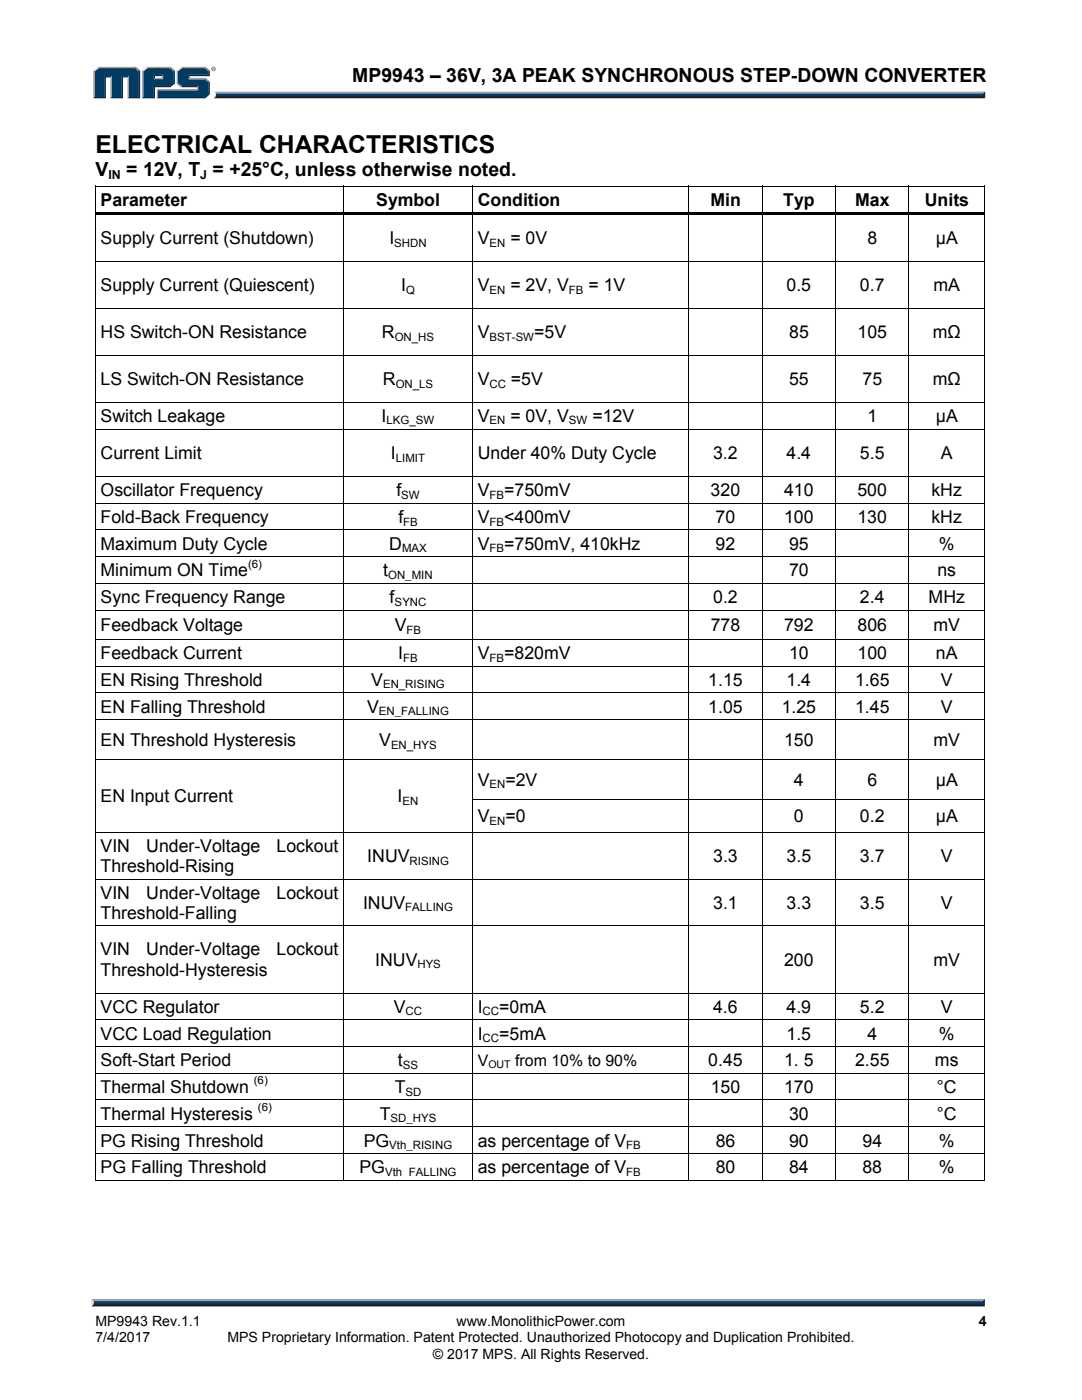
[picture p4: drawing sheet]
<svg xmlns="http://www.w3.org/2000/svg" width="216mm" height="279mm" viewBox="0 0 216 279" stroke-linecap="round" stroke-linejoin="round" font-family="sans-serif">
<path d="M42.9 18.3h153.7l-.4 .7h-153.1z" fill="#94a0b9"/>
<path d="M43.1 19h153.1l.4 .6h-154.1l.4-.2z" fill="#231f20"/>
<path d="M196.2 18.7l.4-.4v1.3l-.4-.4z" fill="#001339"/>
<path d="M43.1 18.7h153.1v.5h-153.2z" fill="#003b63"/>
<path d="M42.9 18.3l.2 .5a.79 .79 0 0 1-.6 .8h.1a1.24 1.24 0 0 0 .3-1.3z" fill="#dcddde"/>
<path d="M30.7 15.8l.2-.3h1.4l.3 .3z" fill="#94a0b9"/>
<g fill="#003b63">
<path d="M18.9 14.2l.8-.6h7.2l.8 .6v5.2h-2v-4.2h-1.4v4.2h-2v-4.2h-1.4v4.2h-2z"/>
<path d="M28.6 14.2l.8-.6h2.2v1.3h-.9v.9h1.9v-.9h-1.3v-1.3h2.5l.8 .6v2.3l-.8 .6h-3.1v2.3h-2.1z"/>
<path d="M31.5 18h8v-.9h-3.2l-.8-.6v-2.3l.8-.6h4.5l.8 .6v.7h-4v.9h3.2l.8 .6v2.2l-.8 .8h-9.3z"/>
</g>
<path d="M36.2 13.5h4.8" fill="none" stroke="#94a0b9" stroke-width=".27"/>
<path d="M35.3 14l.9-.7 .1 .3-.8 .6z" fill="#dcddde"/>
<path d="M35.4 14v2.7" fill="none" stroke="#94a0b9" stroke-width=".27"/>
<path d="M35.3 16.7l.2-.2 .8 .6-.1 .3z" fill="#547194"/>
<path d="M36.2 17.3h3.4" fill="none" stroke="#001339" stroke-width=".27"/>
<g fill="#94a0b9">
<path d="M31.3 17.8h8v-.4l.3-.3v.9h-8z"/>
<path d="M31.3 17.8l.3 .2v1.4l-.3 .2z"/>
</g>
<path d="M37.6 14.9h4v-.7l.3-.2v1.2h-4.1v.3l-.2 .3z" fill="#001339"/>
<path d="M37.6 15.7h3.4" fill="none" stroke="#94a0b9" stroke-width=".27"/>
<path d="M41 15.5l.9 .8-.3 .1-.8-.6z" fill="#547194"/>
<g fill="#001339">
<path d="M31.3 19.6l.3-.2h9.2l.8-.8v-2.2l.3-.1v2.5l-.9 .8z"/>
<path d="M30.7 17.1h3.1l.8-.6v-2.3l.3-.2v2.7l-.9 .7h-3.1v2.2h-2.6l.3-.2h2.1z"/>
</g>
<path d="M34 13.3l.9 .7-.3 .2-.8-.6z" fill="#547194"/>
<path d="M29.2 13.5h4.8" fill="none" stroke="#94a0b9" stroke-width=".27"/>
<path d="M28.3 14l.9-.7 .2 .3-.8 .6z" fill="#dcddde"/>
<path d="M28.5 14v5.6" fill="none" stroke="#94a0b9" stroke-width=".27"/>
<path d="M32.3 15.2l.3-.3v.9l-.3-.3z" fill="#94a0b9"/>
<g fill="#001339">
<path d="M30.7 14.9h1.9l-.3 .3h-1.4v.3l-.2 .3z"/>
<path d="M27.7 14.2l.3-.2v5.6h-2.6l.3-.2h2z"/>
</g>
<path d="M27.1 13.3l.9 .7-.3 .2-.8-.6z" fill="#547194"/>
<path d="M19.5 13.5h7.6" fill="none" stroke="#94a0b9" stroke-width=".27"/>
<path d="M18.6 14l.9-.7 .2 .3-.8 .6z" fill="#dcddde"/>
<path d="M18.7 14v5.6" fill="none" stroke="#94a0b9" stroke-width=".27"/>
<path d="M20.9 15.2h1.4l-.3 .3h-.9v4.1h-2.5l.3-.2h2z" fill="#001339"/>
<path d="M22.2 15.2v4.4" fill="none" stroke="#94a0b9" stroke-width=".27"/>
<path d="M24.3 15.2h1.4l-.3 .3h-.9v4.1h-2.5l.3-.2h2z" fill="#001339"/>
<path d="M25.6 15.2v4.4" fill="none" stroke="#94a0b9" stroke-width=".27"/>
<path d="M41 13.3l.9 .7-.3 .2-.8-.6z" fill="#547194"/>
<g fill="#231f20">
<path d="M18.7 260h177.4l.4 .7h-178.3z"/>
<path d="M42.2 13.8a.44 .44 0 0 1 .8 0 .44 .44 0 0 1-.8 0zM42.2 13.8a.4 .4 0 0 0 .8 0 .4 .4 0 0 0-.8 0zM42.4 13.5l.4 .1v.4l-.2-.2-.2 .2zM42.5 13.6v.2l.2-.1z"/>
</g>
<path d="M18.3 259.2h178.2l-.4 .8h-177.4z" fill="#94a0b9"/>
<path d="M196.5 259.2v1.5l-.4-.4v-.6z" fill="#001339"/>
<path d="M18.7 259.7h177.4v.6h-177.4z" fill="#003b63"/>
<path d="M18.2 259.2l.5 .5v.6l-.5 .4z" fill="#dcddde"/>
<g fill="#000">
<path d="M19 37.1h.1v.7h-.1zM68.5 37.1h.1v.7h-.1zM94.2 37.1h.2v.7h-.2zM137.4 37.1h.1v.7h-.1zM152 37.1h.2v.7h-.2zM166.7 37.1h.1v.7h-.1zM181.3 37.1h.2v.7h-.2zM196.4 37.1h.2v.7h-.2zM196.4 37.1h.2v.1h-.2zM19 42.3h.1v1h-.1zM19 52.2h.1v.7h-.1zM19.1 42.3h49.4v.5h-49.4z"/>
<path d="M68.5 42.8h.1v.5h-.1zM68.5 42.3h25.7v.5h-25.7zM68.5 52.2h.1v.7h-.1zM94.2 42.8h.2v.5h-.2zM94.2 42.3h43.2v.5h-43.2zM94.2 52.2h.2v.7h-.2zM137.4 42.8h.1v.5h-.1zM137.4 42.3h14.6v.5h-14.6zM137.4 52.2h.1v.7h-.1zM152 42.8h.2v.5h-.2zM152 42.3h14.7v.5h-14.7zM152 52.2h.2v.7h-.2z"/>
<path d="M166.7 42.8h.1v.5h-.1zM166.7 42.3h14.6v.5h-14.6zM166.7 52.2h.1v.7h-.1zM181.3 42.8h.2v.5h-.2zM181.3 42.3h15.1v.5h-15.1zM181.3 52.2h.2v.7h-.2zM196.4 42.3h.2v1h-.2zM196.4 52.2h.2v.7h-.2zM19 61.4h.1v.7h-.1zM19 71h.1v.6h-.1zM68.5 61.4h.1v.7h-.1zM68.5 71h.1v.6h-.1z"/>
<path d="M94.2 61.4h.2v.7h-.2zM94.2 71h.2v.6h-.2zM137.4 61.4h.1v.7h-.1zM137.4 71h.1v.6h-.1zM152 61.4h.2v.7h-.2zM152 71h.2v.6h-.2zM166.7 61.4h.1v.7h-.1zM166.7 71h.1v.6h-.1zM181.3 61.4h.2v.7h-.2zM181.3 71h.2v.6h-.2zM196.4 61.4h.2v.7h-.2zM196.4 71h.2v.6h-.2z"/>
<path d="M19 80.2h.1v.7h-.1zM19 85.5h.1v.7h-.1zM19 95.1h.1v.7h-.1zM68.5 80.2h.1v.7h-.1zM68.5 85.5h.1v.7h-.1zM68.5 95.1h.1v.7h-.1zM94.2 80.2h.2v.7h-.2zM94.2 85.5h.2v.7h-.2zM94.2 95.1h.2v.7h-.2zM137.4 80.2h.1v.7h-.1zM137.4 85.5h.1v.7h-.1zM137.4 95.1h.1v.7h-.1z"/>
<path d="M152 80.2h.2v.7h-.2zM152 85.5h.2v.7h-.2zM152 95.1h.2v.7h-.2zM166.7 80.2h.1v.7h-.1zM166.7 85.5h.1v.7h-.1zM166.7 95.1h.1v.7h-.1zM181.3 80.2h.2v.7h-.2zM181.3 85.5h.2v.7h-.2zM181.3 95.1h.2v.7h-.2zM196.4 80.2h.2v.7h-.2zM196.4 85.5h.2v.7h-.2zM196.4 95.1h.2v.7h-.2z"/>
<path d="M19 100.4h.1v.7h-.1zM19 105.7h.1v.7h-.1zM19 111h.1v.7h-.1zM19 116.4h.1v.7h-.1zM68.5 100.4h.1v.7h-.1zM68.5 105.7h.1v.7h-.1zM68.5 111h.1v.7h-.1zM68.5 116.4h.1v.7h-.1zM94.2 100.4h.2v.7h-.2zM94.2 105.7h.2v.7h-.2zM94.2 111h.2v.7h-.2zM94.2 116.4h.2v.7h-.2z"/>
<path d="M137.4 100.4h.1v.7h-.1zM137.4 105.7h.1v.7h-.1zM137.4 111h.1v.7h-.1zM137.4 116.4h.1v.7h-.1zM152 100.4h.2v.7h-.2zM152 105.7h.2v.7h-.2zM152 111h.2v.7h-.2zM152 116.4h.2v.7h-.2zM166.7 100.4h.1v.7h-.1zM166.7 105.7h.1v.7h-.1zM166.7 111h.1v.7h-.1zM166.7 116.4h.1v.7h-.1z"/>
<path d="M181.3 100.4h.2v.7h-.2zM181.3 105.7h.2v.7h-.2zM181.3 111h.2v.7h-.2zM181.3 116.4h.2v.7h-.2zM196.4 100.4h.2v.7h-.2zM196.4 105.7h.2v.7h-.2zM196.4 111h.2v.7h-.2zM196.4 116.4h.2v.7h-.2zM19 121.8h.1v.6h-.1zM19 127.5h.1v.7h-.1zM19 132.9h.1v.7h-.1zM19 138.2h.1v.7h-.1z"/>
<path d="M68.5 121.8h.1v.6h-.1zM68.5 127.5h.1v.7h-.1zM68.5 132.9h.1v.7h-.1zM68.5 138.2h.1v.7h-.1zM94.2 121.8h.2v.6h-.2zM94.2 127.5h.2v.7h-.2zM94.2 132.9h.2v.7h-.2zM94.2 138.2h.2v.7h-.2zM137.4 121.8h.1v.6h-.1zM137.4 127.5h.1v.7h-.1zM137.4 132.9h.1v.7h-.1zM137.4 138.2h.1v.7h-.1z"/>
<path d="M152 121.8h.2v.6h-.2zM152 127.5h.2v.7h-.2zM152 132.9h.2v.7h-.2zM152 138.2h.2v.7h-.2zM166.7 121.8h.1v.6h-.1zM166.7 127.5h.1v.7h-.1zM166.7 132.9h.1v.7h-.1zM166.7 138.2h.1v.7h-.1zM181.3 121.8h.2v.6h-.2zM181.3 127.5h.2v.7h-.2zM181.3 132.9h.2v.7h-.2zM181.3 138.2h.2v.7h-.2z"/>
<path d="M196.4 121.8h.2v.6h-.2zM196.4 127.5h.2v.7h-.2zM196.4 132.9h.2v.7h-.2zM196.4 138.2h.2v.7h-.2zM19 143.6h.1v.7h-.1zM19 151.5h.1v.7h-.1zM68.5 143.6h.1v.7h-.1zM68.5 151.5h.1v.7h-.1zM94.2 143.6h.2v.7h-.2zM94.2 151.5h.2v.7h-.2zM137.4 143.6h.1v.7h-.1zM137.4 151.5h.1v.7h-.1z"/>
<path d="M152 143.6h.2v.7h-.2zM152 151.5h.2v.7h-.2zM166.7 143.6h.1v.7h-.1zM166.7 151.5h.1v.7h-.1zM181.3 143.6h.2v.7h-.2zM181.3 151.5h.2v.7h-.2zM196.4 143.6h.2v.7h-.2zM196.4 151.5h.2v.7h-.2zM19 159.4h.1v.7h-.1zM19 166.1h.1v.7h-.1zM19 175.4h.1v.7h-.1zM68.5 159.4h.1v.7h-.1z"/>
<path d="M68.5 166.1h.1v.7h-.1zM68.5 175.4h.1v.7h-.1zM94.2 159.4h.2v.7h-.2zM94.2 166.1h.2v.7h-.2zM94.2 175.4h.2v.7h-.2zM137.4 159.4h.1v.7h-.1zM137.4 166.1h.1v.7h-.1zM137.4 175.4h.1v.7h-.1zM152 159.4h.2v.7h-.2zM152 166.1h.2v.7h-.2zM152 175.4h.2v.7h-.2zM166.7 159.4h.1v.7h-.1z"/>
<path d="M166.7 166.1h.1v.7h-.1zM166.7 175.4h.1v.7h-.1zM181.3 159.4h.2v.7h-.2zM181.3 166.1h.2v.7h-.2zM181.3 175.4h.2v.7h-.2zM196.4 159.4h.2v.7h-.2zM196.4 166.1h.2v.7h-.2zM196.4 175.4h.2v.7h-.2zM19 184.7h.1v.7h-.1zM19 198.1h.1v.7h-.1zM68.5 184.7h.1v.7h-.1zM68.5 198.1h.1v.7h-.1z"/>
<path d="M94.2 184.7h.2v.7h-.2zM94.2 198.1h.2v.7h-.2zM137.4 184.7h.1v.7h-.1zM137.4 198.1h.1v.7h-.1zM152 184.7h.2v.7h-.2zM152 198.1h.2v.7h-.2zM166.7 184.7h.1v.7h-.1zM166.7 198.1h.1v.7h-.1zM181.3 184.7h.2v.7h-.2zM181.3 198.1h.2v.7h-.2zM196.4 184.7h.2v.7h-.2zM196.4 198.1h.2v.7h-.2z"/>
<path d="M19 203.5h.1v.7h-.1zM19 208.8h.1v.7h-.1zM19 214.2h.1v.7h-.1zM68.5 203.5h.1v.7h-.1zM68.5 208.8h.1v.7h-.1zM68.5 214.2h.1v.7h-.1zM94.2 203.5h.2v.7h-.2zM94.2 208.8h.2v.7h-.2zM94.2 214.2h.2v.7h-.2zM137.4 203.5h.1v.7h-.1zM137.4 208.8h.1v.7h-.1zM137.4 214.2h.1v.7h-.1z"/>
<path d="M152 203.5h.2v.7h-.2zM152 208.8h.2v.7h-.2zM152 214.2h.2v.7h-.2zM166.7 203.5h.1v.7h-.1zM166.7 208.8h.1v.7h-.1zM166.7 214.2h.1v.7h-.1zM181.3 203.5h.2v.7h-.2zM181.3 208.8h.2v.7h-.2zM181.3 214.2h.2v.7h-.2zM196.4 203.5h.2v.7h-.2zM196.4 208.8h.2v.7h-.2zM196.4 214.2h.2v.7h-.2z"/>
<path d="M19 219.4h.1v.7h-.1zM19 224.8h.1v.7h-.1zM19 230.2h.1v.7h-.1zM68.5 219.4h.1v.7h-.1zM68.5 224.8h.1v.7h-.1zM68.5 230.2h.1v.7h-.1zM94.2 219.4h.2v.7h-.2zM94.2 224.8h.2v.7h-.2zM94.2 230.2h.2v.7h-.2zM137.4 219.4h.1v.7h-.1zM137.4 224.8h.1v.7h-.1zM137.4 230.2h.1v.7h-.1z"/>
<path d="M152 219.4h.2v.7h-.2zM152 224.8h.2v.7h-.2zM152 230.2h.2v.7h-.2zM166.7 219.4h.1v.7h-.1zM166.7 224.8h.1v.7h-.1zM166.7 230.2h.1v.7h-.1zM181.3 219.4h.2v.7h-.2zM181.3 224.8h.2v.7h-.2zM181.3 230.2h.2v.7h-.2zM196.4 219.4h.2v.7h-.2zM196.4 224.8h.2v.7h-.2zM196.4 230.2h.2v.7h-.2z"/>
<path d="M196.4 235.4h.2v.2h-.2z"/>
</g>
<g fill="none" stroke="#000" stroke-width=".2">
<path d="M19 37.1h49.5M19 37.8v4.5M68.5 37.8v4.5M68.6 37.1h25.6M94.3 37.8v4.5M94.4 37.1h43M137.5 37.8v4.5M137.5 37.1h14.5M152.1 37.8v4.5M152.2 37.1h14.5M166.8 37.8v4.5M166.8 37.1h14.5"/>
<path d="M181.4 37.8v4.5M181.5 37.1h14.9M196.5 37.8v4.5M19 43.3v8.9M19 52.9v8.5M19.1 52.3h49.4M68.5 43.3v8.9M68.5 52.9v8.5M68.6 52.3h25.6M94.3 43.3v8.9M94.3 52.9v8.5M94.4 52.3h43"/>
<path d="M137.5 43.3v8.9M137.5 52.9v8.5M137.5 52.3h14.5M152.1 43.3v8.9M152.1 52.9v8.5M152.2 52.3h14.5M166.8 43.3v8.9M166.8 52.9v8.5M166.8 52.3h14.5M181.4 43.3v8.9M181.4 52.9v8.5M181.5 52.3h14.9"/>
<path d="M196.5 43.3v8.9M196.5 52.9v8.5M19 62.1v8.9M19 71.6v8.6M19.1 61.5h49.4M19.1 71h49.4M68.5 62.1v8.9M68.5 71.6v8.6M68.6 61.5h25.6M68.6 71h25.6M94.3 62.1v8.9M94.3 71.6v8.6"/>
<path d="M94.4 61.5h43M94.4 71h43M137.5 62.1v8.9M137.5 71.6v8.6M137.5 61.5h14.5M137.5 71h14.5M152.1 62.1v8.9M152.1 71.6v8.6M152.2 61.5h14.5M152.2 71h14.5M166.8 62.1v8.9M166.8 71.6v8.6"/>
<path d="M166.8 61.5h14.5M166.8 71h14.5M181.4 62.1v8.9M181.4 71.6v8.6M181.5 61.5h14.9M181.5 71h14.9M196.5 62.1v8.9M196.5 71.6v8.6M19 80.9v4.6M19 86.2v8.9M19 95.8v4.6M19.1 80.2h49.4"/>
<path d="M19.1 85.6h49.4M19.1 95.1h49.4M68.5 80.9v4.6M68.5 86.2v8.9M68.5 95.8v4.6M68.6 80.2h25.6M68.6 85.6h25.6M68.6 95.1h25.6M94.3 80.9v4.6M94.3 86.2v8.9M94.3 95.8v4.6M94.4 80.2h43"/>
<path d="M94.4 85.6h43M94.4 95.1h43M137.5 80.9v4.6M137.5 86.2v8.9M137.5 95.8v4.6M137.5 80.2h14.5M137.5 85.6h14.5M137.5 95.1h14.5M152.1 80.9v4.6M152.1 86.2v8.9M152.1 95.8v4.6M152.2 80.2h14.5"/>
<path d="M152.2 85.6h14.5M152.2 95.1h14.5M166.8 80.9v4.6M166.8 86.2v8.9M166.8 95.8v4.6M166.8 80.2h14.5M166.8 85.6h14.5M166.8 95.1h14.5M181.4 80.9v4.6M181.4 86.2v8.9M181.4 95.8v4.6M181.5 80.2h14.9"/>
<path d="M181.5 85.6h14.9M181.5 95.1h14.9M196.5 80.9v4.6M196.5 86.2v8.9M196.5 95.8v4.6M19 101.1v4.6M19 106.4v4.6M19 111.7v4.7M19 117.1v4.7M19.1 100.5h49.4M19.1 105.7h49.4M19.1 111.1h49.4"/>
<path d="M19.1 116.5h49.4M68.5 101.1v4.6M68.5 106.4v4.6M68.5 111.7v4.7M68.5 117.1v4.7M68.6 100.5h25.6M68.6 105.7h25.6M68.6 111.1h25.6M68.6 116.5h25.6M94.3 101.1v4.6M94.3 106.4v4.6M94.3 111.7v4.7"/>
<path d="M94.3 117.1v4.7M94.4 100.5h43M94.4 105.7h43M94.4 111.1h43M94.4 116.5h43M137.5 101.1v4.6M137.5 106.4v4.6M137.5 111.7v4.7M137.5 117.1v4.7M137.5 100.5h14.5M137.5 105.7h14.5M137.5 111.1h14.5"/>
<path d="M137.5 116.5h14.5M152.1 101.1v4.6M152.1 106.4v4.6M152.1 111.7v4.7M152.1 117.1v4.7M152.2 100.5h14.5M152.2 105.7h14.5M152.2 111.1h14.5M152.2 116.5h14.5M166.8 101.1v4.6M166.8 106.4v4.6M166.8 111.7v4.7"/>
<path d="M166.8 117.1v4.7M166.8 100.5h14.5M166.8 105.7h14.5M166.8 111.1h14.5M166.8 116.5h14.5M181.4 101.1v4.6M181.4 106.4v4.6M181.4 111.7v4.7M181.4 117.1v4.7M181.5 100.5h14.9M181.5 105.7h14.9M181.5 111.1h14.9"/>
<path d="M181.5 116.5h14.9M196.5 101.1v4.6M196.5 106.4v4.6M196.5 111.7v4.7M196.5 117.1v4.7M19 122.4v5.1M19 128.2v4.7M19 133.6v4.6M19 138.9v4.7M19.1 121.8h49.4M19.1 127.6h49.4M19.1 132.9h49.4"/>
<path d="M19.1 138.3h49.4M68.5 122.4v5.1M68.5 128.2v4.7M68.5 133.6v4.6M68.5 138.9v4.7M68.6 121.8h25.6M68.6 127.6h25.6M68.6 132.9h25.6M68.6 138.3h25.6M94.3 122.4v5.1M94.3 128.2v4.7M94.3 133.6v4.6"/>
<path d="M94.3 138.9v4.7M94.4 121.8h43M94.4 127.6h43M94.4 132.9h43M94.4 138.3h43M137.5 122.4v5.1M137.5 128.2v4.7M137.5 133.6v4.6M137.5 138.9v4.7M137.5 121.8h14.5M137.5 127.6h14.5M137.5 132.9h14.5"/>
<path d="M137.5 138.3h14.5M152.1 122.4v5.1M152.1 128.2v4.7M152.1 133.6v4.6M152.1 138.9v4.7M152.2 121.8h14.5M152.2 127.6h14.5M152.2 132.9h14.5M152.2 138.3h14.5M166.8 122.4v5.1M166.8 128.2v4.7M166.8 133.6v4.6"/>
<path d="M166.8 138.9v4.7M166.8 121.8h14.5M166.8 127.6h14.5M166.8 132.9h14.5M166.8 138.3h14.5M181.4 122.4v5.1M181.4 128.2v4.7M181.4 133.6v4.6M181.4 138.9v4.7M181.5 121.8h14.9M181.5 127.6h14.9M181.5 132.9h14.9"/>
<path d="M181.5 138.3h14.9M196.5 122.4v5.1M196.5 128.2v4.7M196.5 133.6v4.6M196.5 138.9v4.7M19 144.3v7.2M19 152.2v7.2M19.1 143.7h49.4M19.1 151.6h49.4M68.5 144.3v7.2M68.5 152.2v7.2M68.6 143.7h25.6"/>
<path d="M68.6 151.6h25.6M94.3 144.3v7.2M94.3 152.2v7.2M94.4 143.7h43M94.4 151.6h43M94.4 159.5h43M137.5 144.3v7.2M137.5 152.2v7.2M137.5 143.7h14.5M137.5 151.6h14.5M137.5 159.5h14.5M152.1 144.3v7.2"/>
<path d="M152.1 152.2v7.2M152.2 143.7h14.5M152.2 151.6h14.5M152.2 159.5h14.5M166.8 144.3v7.2M166.8 152.2v7.2M166.8 143.7h14.5M166.8 151.6h14.5M166.8 159.5h14.5M181.4 144.3v7.2M181.4 152.2v7.2M181.5 143.7h14.9"/>
<path d="M181.5 151.6h14.9M181.5 159.5h14.9M196.5 144.3v7.2M196.5 152.2v7.2M19 160.1v6M19 166.8v8.6M19 176.1v8.6M19.1 166.2h49.4M19.1 175.5h49.4M68.5 160.1v6M68.5 166.8v8.6M68.5 176.1v8.6"/>
<path d="M68.6 166.2h25.6M68.6 175.5h25.6M94.3 160.1v6M94.3 166.8v8.6M94.3 176.1v8.6M94.4 166.2h43M94.4 175.5h43M137.5 160.1v6M137.5 166.8v8.6M137.5 176.1v8.6M137.5 166.2h14.5M137.5 175.5h14.5"/>
<path d="M152.1 160.1v6M152.1 166.8v8.6M152.1 176.1v8.6M152.2 166.2h14.5M152.2 175.5h14.5M166.8 160.1v6M166.8 166.8v8.6M166.8 176.1v8.6M166.8 166.2h14.5M166.8 175.5h14.5M181.4 160.1v6M181.4 166.8v8.6"/>
<path d="M181.4 176.1v8.6M181.5 166.2h14.9M181.5 175.5h14.9M196.5 160.1v6M196.5 166.8v8.6M196.5 176.1v8.6M19 185.4v12.7M19 198.8v4.7M19.1 184.8h49.4M19.1 198.2h49.4M68.5 185.4v12.7M68.5 198.8v4.7"/>
<path d="M68.6 184.8h25.6M68.6 198.2h25.6M94.3 185.4v12.7M94.3 198.8v4.7M94.4 184.8h43M94.4 198.2h43M137.5 185.4v12.7M137.5 198.8v4.7M137.5 184.8h14.5M137.5 198.2h14.5M152.1 185.4v12.7M152.1 198.8v4.7"/>
<path d="M152.2 184.8h14.5M152.2 198.2h14.5M166.8 185.4v12.7M166.8 198.8v4.7M166.8 184.8h14.5M166.8 198.2h14.5M181.4 185.4v12.7M181.4 198.8v4.7M181.5 184.8h14.9M181.5 198.2h14.9M196.5 185.4v12.7M196.5 198.8v4.7"/>
<path d="M19 204.2v4.6M19 209.5v4.7M19 214.9v4.5M19.1 203.5h49.4M19.1 208.9h49.4M19.1 214.3h49.4M19.1 219.5h49.4M68.5 204.2v4.6M68.5 209.5v4.7M68.5 214.9v4.5M68.6 203.5h25.6M68.6 208.9h25.6"/>
<path d="M68.6 214.3h25.6M68.6 219.5h25.6M94.3 204.2v4.6M94.3 209.5v4.7M94.3 214.9v4.5M94.4 203.5h43M94.4 208.9h43M94.4 214.3h43M94.4 219.5h43M137.5 204.2v4.6M137.5 209.5v4.7M137.5 214.9v4.5"/>
<path d="M137.5 203.5h14.5M137.5 208.9h14.5M137.5 214.3h14.5M137.5 219.5h14.5M152.1 204.2v4.6M152.1 209.5v4.7M152.1 214.9v4.5M152.2 203.5h14.5M152.2 208.9h14.5M152.2 214.3h14.5M152.2 219.5h14.5M166.8 204.2v4.6"/>
<path d="M166.8 209.5v4.7M166.8 214.9v4.5M166.8 203.5h14.5M166.8 208.9h14.5M166.8 214.3h14.5M166.8 219.5h14.5M181.4 204.2v4.6M181.4 209.5v4.7M181.4 214.9v4.5M181.5 203.5h14.9M181.5 208.9h14.9M181.5 214.3h14.9"/>
<path d="M181.5 219.5h14.9M196.5 204.2v4.6M196.5 209.5v4.7M196.5 214.9v4.5M19 235.5h49.5M19 220.1v4.7M19 225.5v4.7M19 230.9v4.7M19.1 224.9h49.4M19.1 230.3h49.4M68.5 220.1v4.7M68.5 225.5v4.7"/>
<path d="M68.5 230.9v4.7M68.6 224.9h25.6M68.6 230.3h25.6M68.6 235.5h25.6M94.3 220.1v4.7M94.3 225.5v4.7M94.3 230.9v4.7M94.4 224.9h43M94.4 230.3h43M94.4 235.5h43M137.5 220.1v4.7M137.5 225.5v4.7"/>
<path d="M137.5 230.9v4.7M137.5 224.9h14.5M137.5 230.3h14.5M137.5 235.5h14.5M152.1 220.1v4.7M152.1 225.5v4.7M152.1 230.9v4.7M152.2 224.9h14.5M152.2 230.3h14.5M152.2 235.5h14.5M166.8 220.1v4.7M166.8 225.5v4.7"/>
<path d="M166.8 230.9v4.7M166.8 224.9h14.5M166.8 230.3h14.5M166.8 235.5h14.5M181.4 220.1v4.7M181.4 225.5v4.7M181.4 230.9v4.7M181.5 224.9h14.9M181.5 230.3h14.9M181.5 235.5h14.9M196.5 220.1v4.7M196.5 225.5v4.7"/>
<path d="M196.5 230.9v4.7"/>
</g>
<text font-size="4.9" x="19" y="30.5">ELECTRICAL CHARACTERISTICS</text>
<g font-size="3.9">
<text x="70.3" y="16.3">MP9943 – 36V, 3A PEAK SYNCHRONOUS STEP-DOWN CONVERTER</text>
<text x="19" y="35.2">V</text>
<text x="25.2" y="35.2">= 12V, T = +25°C, unless otherwise noted.</text>
</g>
<g font-size="3.5">
<text x="20.1" y="41">Parameter</text>
<text x="75.1" y="41">Symbol</text>
<text x="95.3" y="41">Condition</text>
<text x="141.7" y="41">Min</text>
<text x="156.3" y="41">Typ</text>
<text x="170.6" y="41">Max</text>
<text x="184.5" y="41">Units</text>
<text x="20.1" y="48.7">Supply Current (Shutdown)</text>
<text x="77.7" y="48.7">I</text>
<text x="95.3" y="48.7">V</text>
<text x="101.8" y="48.7">= 0V</text>
<text x="173.1" y="48.7">8</text>
<text x="186.7" y="48.7">μA</text>
<text x="20.1" y="58.1">Supply Current (Quiescent)</text>
<text x="80" y="58.1">I</text>
<text x="95.3" y="58.1">V</text>
<text x="101.8" y="58.1">= 2V, V</text>
<text x="117.4" y="58.1">= 1V</text>
<text x="156.9" y="58.1">0.5</text>
<text x="171.6" y="58.1">0.7</text>
<text x="186.3" y="58.1">mA</text>
<text x="20.1" y="67.5">HS Switch-ON Resistance</text>
<text x="76.2" y="67.5">R</text>
<text x="95.3" y="67.5">V</text>
<text x="106.6" y="67.5">=5V</text>
<text x="157.5" y="67.5">85</text>
<text x="171.1" y="67.5">105</text>
<text x="186.1" y="67.5">mΩ</text>
<text x="20.1" y="76.9">LS Switch-ON Resistance</text>
<text x="76.4" y="76.9">R</text>
<text x="95.3" y="76.9">V</text>
<text x="102" y="76.9">=5V</text>
<text x="157.5" y="76.9">55</text>
<text x="172.1" y="76.9">75</text>
<text x="186.1" y="76.9">mΩ</text>
<text x="20.1" y="84.2">Switch Leakage</text>
<text x="76.2" y="84.2">I</text>
<text x="95.3" y="84.2">V</text>
<text x="101.8" y="84.2">= 0V, V</text>
<text x="118.2" y="84.2">=12V</text>
<text x="173.1" y="84.2">1</text>
<text x="186.7" y="84.2">μA</text>
<text x="20.1" y="91.6">Current Limit</text>
<text x="78" y="91.6">I</text>
<text x="95.3" y="91.6">Under 40% Duty Cycle</text>
<text x="142.3" y="91.6">3.2</text>
<text x="156.9" y="91.6">4.4</text>
<text x="171.6" y="91.6">5.5</text>
<text x="187.7" y="91.6">A</text>
<text x="20.1" y="99.1">Oscillator Frequency</text>
<text x="79.1" y="99.1">f</text>
<text x="95.3" y="99.1">V</text>
<text x="100.6" y="99.1">=750mV</text>
<text x="141.8" y="99.1">320</text>
<text x="156.4" y="99.1">410</text>
<text x="171.1" y="99.1">500</text>
<text x="185.9" y="99.1">kHz</text>
<text x="20.1" y="104.4">Fold-Back Frequency</text>
<text x="79.5" y="104.4">f</text>
<text x="95.3" y="104.4">V</text>
<text x="100.6" y="104.4">&lt;400mV</text>
<text x="142.8" y="104.4">70</text>
<text x="156.4" y="104.4">100</text>
<text x="171.1" y="104.4">130</text>
<text x="185.9" y="104.4">kHz</text>
<text x="20.1" y="109.7">Maximum Duty Cycle</text>
<text x="77.7" y="109.7">D</text>
<text x="95.3" y="109.7">V</text>
<text x="100.6" y="109.7">=750mV, 410kHz</text>
<text x="142.8" y="109.7">92</text>
<text x="157.4" y="109.7">95</text>
<text x="187.3" y="109.7">%</text>
<text x="20.1" y="115">Minimum ON Time</text>
<text x="76.5" y="115">t</text>
<text x="157.5" y="115">70</text>
<text x="187" y="115">ns</text>
<text x="20.1" y="120.4">Sync Frequency Range</text>
<text x="20.1" y="125.9">Feedback Voltage</text>
<text x="77.8" y="120.4">f</text>
<text x="78.8" y="125.9">V</text>
<text x="141.8" y="125.9">778</text>
<text x="142.3" y="120.4">0.2</text>
<text x="156.5" y="125.9">792</text>
<text x="171.1" y="125.9">806</text>
<text x="171.6" y="120.4">2.4</text>
<text x="185.3" y="120.4">MHz</text>
<text x="186.3" y="125.9">mV</text>
<text x="20.1" y="131.5">Feedback Current</text>
<text x="79.5" y="131.5">I</text>
<text x="95.3" y="131.5">V</text>
<text x="100.6" y="131.5">=820mV</text>
<text x="157.5" y="131.5">10</text>
<text x="171.1" y="131.5">100</text>
<text x="186.7" y="131.5">nA</text>
<text x="20.1" y="136.9">EN Rising Threshold</text>
<text x="74.1" y="136.9">V</text>
<text x="141.3" y="136.9">1.15</text>
<text x="157" y="136.9">1.4</text>
<text x="170.6" y="136.9">1.65</text>
<text x="187.7" y="136.9">V</text>
<text x="20.1" y="142.2">EN Falling Threshold</text>
<text x="73.2" y="142.2">V</text>
<text x="141.3" y="142.2">1.05</text>
<text x="156" y="142.2">1.25</text>
<text x="170.6" y="142.2">1.45</text>
<text x="187.7" y="142.2">V</text>
<text x="20.1" y="148.9">EN Threshold Hysteresis</text>
<text x="75.7" y="148.9">V</text>
<text x="156.5" y="148.9">150</text>
<text x="186.3" y="148.9">mV</text>
<text x="20.1" y="160.1">EN Input Current</text>
<text x="79.3" y="160.1">I</text>
<text x="95.3" y="156.8">V</text>
<text x="100.9" y="156.8">=2V</text>
<text x="158.4" y="156.8">4</text>
<text x="173.1" y="156.8">6</text>
<text x="186.7" y="156.8">μA</text>
<text x="95.3" y="164.1">V</text>
<text x="100.9" y="164.1">=0</text>
<text x="158.4" y="164.1">0</text>
<text x="171.6" y="164.1">0.2</text>
<text x="186.7" y="164.1">μA</text>
<text x="20.1" y="170">VIN</text>
<text x="29.2" y="170">Under-Voltage</text>
<text x="55.2" y="170">Lockout</text>
<text x="73.3" y="172">INUV</text>
<text x="142.3" y="172">3.3</text>
<text x="157" y="172">3.5</text>
<text x="171.6" y="172">3.7</text>
<text x="187.7" y="172">V</text>
<text x="20.1" y="174.1">Threshold-Rising</text>
<text x="20.1" y="179.3">VIN</text>
<text x="29.2" y="179.3">Under-Voltage</text>
<text x="55.2" y="179.3">Lockout</text>
<text x="20.1" y="183.4">Threshold-Falling</text>
<text x="72.4" y="181.4">INUV</text>
<text x="142.3" y="181.4">3.1</text>
<text x="157" y="181.4">3.3</text>
<text x="171.6" y="181.4">3.5</text>
<text x="187.7" y="181.4">V</text>
<text x="20.1" y="190.7">VIN</text>
<text x="29.2" y="190.7">Under-Voltage</text>
<text x="55.2" y="190.7">Lockout</text>
<text x="20.1" y="194.7">Threshold-Hysteresis</text>
<text x="74.9" y="192.7">INUV</text>
<text x="156.5" y="192.7">200</text>
<text x="186.3" y="192.7">mV</text>
<text x="20.1" y="202.1">VCC Regulator</text>
<text x="78.6" y="202.1">V</text>
<text x="95.3" y="202.1">I</text>
<text x="99.6" y="202.1">=0mA</text>
<text x="142.3" y="202.1">4.6</text>
<text x="156.9" y="202.1">4.9</text>
<text x="171.6" y="202.1">5.2</text>
<text x="187.7" y="202.1">V</text>
<text x="20.1" y="207.5">VCC Load Regulation</text>
<text x="95.3" y="207.5">I</text>
<text x="99.6" y="207.5">=5mA</text>
<text x="156.9" y="207.5">1.5</text>
<text x="173.1" y="207.5">4</text>
<text x="187.3" y="207.5">%</text>
<text x="20.1" y="212.8">Soft-Start Period</text>
<text x="79.4" y="212.8">t</text>
<text x="141.3" y="212.8">0.45</text>
<text x="156.5" y="212.8">1. 5</text>
<text x="170.6" y="212.8">2.55</text>
<text x="186.6" y="212.8">ms</text>
<text x="20.1" y="218.1">Thermal Shutdown</text>
<text x="78.8" y="218.1">T</text>
<text x="141.8" y="218.1">150</text>
<text x="156.5" y="218.1">170</text>
<text x="186.9" y="218.1">°C</text>
<text x="20.1" y="223.4">Thermal Hysteresis</text>
<text x="75.8" y="223.4">T</text>
<text x="157.5" y="223.4">30</text>
<text x="186.9" y="223.4">°C</text>
<text x="20.1" y="228.8">PG Rising Threshold</text>
<text x="72.6" y="228.8">PG</text>
<text x="95.3" y="228.8">as percentage of V</text>
<text x="142.8" y="228.8">86</text>
<text x="157.5" y="228.8">90</text>
<text x="172.1" y="228.8">94</text>
<text x="187.3" y="228.8">%</text>
<text x="20.1" y="234.1">PG Falling Threshold</text>
<text x="71.7" y="234.1">PG</text>
<text x="95.3" y="234.1">as percentage of V</text>
<text x="142.8" y="234.1">80</text>
<text x="157.5" y="234.1">84</text>
<text x="172.1" y="234.1">88</text>
<text x="187.3" y="234.1">%</text>
</g>
<g font-size="3.2">
<text x="95.3" y="212.7">V</text>
<text x="102.8" y="212.7">from 10% to 90%</text>
</g>
<g font-size="2.8">
<text x="19" y="267.9">7/4/2017</text>
<text x="19" y="264.6">MP9943 Rev.1.1</text>
<text x="45.4" y="267.9">MPS Proprietary Information. Patent Protected. Unauthorized Photocopy and Duplication Prohibited.</text>
<text x="91.1" y="264.6">www.MonolithicPower.com</text>
<text x="195.3" y="264.6">4</text>
<text x="86.4" y="271.1">© 2017 MPS. All Rights Reserved.</text>
</g>
<g font-size="2.5">
<text x="21.6" y="35.7">IN</text>
<text x="40" y="35.7">J</text>
</g>
<g font-size="2.3">
<text x="78.7" y="49.3">SHDN</text>
<text x="97.7" y="49.3">EN</text>
<text x="81" y="58.7">Q</text>
<text x="97.7" y="58.7">EN</text>
<text x="113.5" y="58.7">FB</text>
<text x="78.8" y="68">ON_HS</text>
<text x="97.7" y="68">BST-SW</text>
<text x="79" y="77.4">ON_LS</text>
<text x="97.7" y="77.4">CC</text>
<text x="77.1" y="84.7">LKG_SW</text>
<text x="97.7" y="84.7">EN</text>
<text x="113.5" y="84.7">SW</text>
<text x="79" y="92.1">LIMIT</text>
<text x="80.1" y="99.6">SW</text>
<text x="97.7" y="99.6">FB</text>
<text x="80.5" y="104.9">FB</text>
<text x="97.7" y="104.9">FB</text>
<text x="49.5" y="113.3">(6)</text>
<text x="80.2" y="110.2">MAX</text>
<text x="97.7" y="110.2">FB</text>
<text x="77.4" y="115.6">ON_MIN</text>
<text x="78.7" y="120.9">SYNC</text>
<text x="81.1" y="126.5">FB</text>
<text x="76.4" y="137.4">EN_RISING</text>
<text x="80.5" y="132">FB</text>
<text x="97.7" y="132">FB</text>
<text x="75.6" y="142.7">EN_FALLING</text>
<text x="78" y="149.4">EN_HYS</text>
<text x="80.3" y="160.6">EN</text>
<text x="97.7" y="157.3">EN</text>
<text x="97.7" y="164.6">EN</text>
<text x="81.7" y="172.6">RISING</text>
<text x="80.9" y="181.9">FALLING</text>
<text x="83.3" y="193.3">HYS</text>
<text x="80.9" y="202.6">CC</text>
<text x="96.3" y="202.6">CC</text>
<text x="96.3" y="208">CC</text>
<text x="80.4" y="213.4">SS</text>
<text x="50.7" y="216.4">(6)</text>
<text x="51.5" y="221.7">(6)</text>
<text x="80.9" y="218.7">SD</text>
<text x="77.9" y="224">SD_HYS</text>
<text x="77.7" y="229.3">Vth_RISING</text>
<text x="124.9" y="229.3">FB</text>
<text x="76.9" y="234.6">Vth FALLING</text>
<text x="124.9" y="234.6">FB</text>
</g>
<text font-size="2.1" x="97.5" y="213.1">OUT</text>
</svg>
